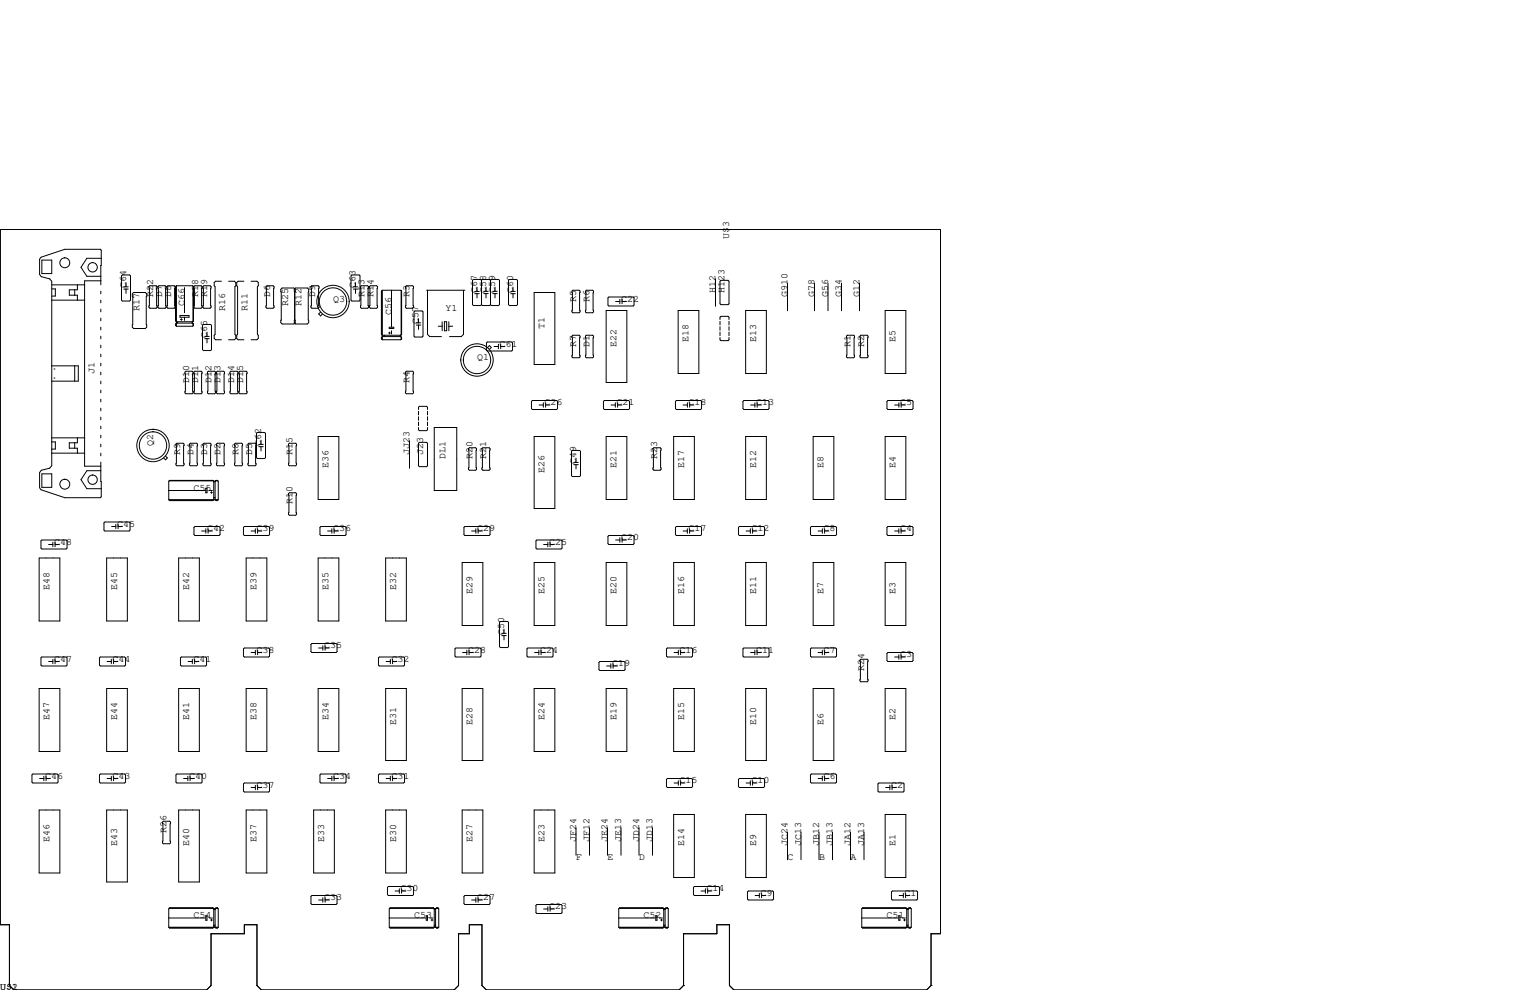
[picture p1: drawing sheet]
<svg xmlns="http://www.w3.org/2000/svg" width="432mm" height="279mm" viewBox="0 0 432 279" stroke-linecap="round" stroke-linejoin="round" font-family="sans-serif">
<g fill="none" stroke="#000" stroke-width=".28">
<path d="M11.8 73.4h2.8v3.8h-2.8zM14 78.7l.6 .7v52l-.6 .7M14.1 78.7l-2.4-.6-.5-.6v-4.3l.4-.6 6.7-2.2h10l.3 .2-.2 9.8M28.4 79.2h-4.5v52.4h4.5M28.6 72.9h-4.1l-1.6 2.5 1.6 2.6h3.9M34.5 77.6h2.1l.2 .3v6.8l-.2 .3h-2.1l-.2-.3v-6.8zM35.6 79.8v1.1M62.5 79.4h-1.7l-.3 .4v.8l.2 .3v13.5l-.2 .2v.9l.3 .4h1.7M64.5 79.4h1.7l.3 .4v.8l-.2 .3v13.5l.2 .2v.9l-.3 .4h-1.7M68.8 79.4h-1.6l-.4 .4v.8l.3 .3v13.5l-.3 .2v.9l.4 .4h1.6M70.9 79.4h1.6l.4 .4v.8l-.3 .3v13.5l.3 .2v.9l-.4 .4h-1.6M99.1 77.9l.2-.3h2l.3 .3v6.8l-.3 .3h-2l-.2-.3z"/>
<path d="M100.3 79.8v1.1M135.9 79.1l-.3-.2h-2l-.2 .2v6.9l.2 .2h2l.3-.2M135.9 79.1l.2-.2h2.1l.2 .2M135.9 79.1v6.9M138.4 79.1l.3-.2h2l.3 .2v6.9l-.3 .2h-2l-.3-.2M138.4 79.1v6.9M143.5 79.1l.3-.2h2l.3 .2v6.9l-.3 .2h-2l-.3-.2zM201.9 78.7v7.7M203.2 79.4l.3-.3h2l.2 .3v6.3l-.2 .3h-2l-.3-.3zM222.3 79.9v7.8M229.9 79.9v7.8M233.7 79.9v7.8"/>
<path d="M237.5 79.9v7.8M242.6 79.9v7.8M14.6 81.5h1v2.1h-1M14.6 80.4h9.3M14.6 84.7h9.3M21.1 81.8v1.5M21.8 80.4v1.4h-2.2v1.5h2.2v1.4M28.4 82.2v.7M28.4 84.7v.8M28.4 87.2v.8M28.4 89.8v.8M28.4 92.3v.8"/>
<path d="M28.4 94.9v.7M28.4 97.4v.8M28.4 99.9v.8M34.9 81.6h1.3M34.9 80.9h1.3M35.6 81.6v1.2M37.3 82.9l.4-.4h3.3l.4 .4v9.4l-.4 .4h-3.3l-.4-.4zM42.3 80.6h1.8l.2 .3v5.8l-.2 .3h-1.8l-.3-.3v-5.8zM44.8 80.6h1.8l.3 .3v5.8l-.3 .3h-1.8l-.2-.3v-5.8zM47.4 80.6h1.7l.3 .3v5.8l-.3 .3h-1.7l-.3-.3v-5.8zM49.7 80.9v9.7M49.7 91.4v.4"/>
<path d="M49.8 80.6v11.5M49.8 80.6h4.6l.2 .3v9.7M49.8 80.6l-.3 .3v9.7l.3 .2h4.6M49.9 90.9v.2M50 90.8v.4M50.8 89h2.5v.5h-2.5zM50.9 90.2h.5M51.2 89.9v.5M52.1 81.2v7.1M52.1 89.5v.9M54.2 90.8v.4M54.3 90.8v.4"/>
<path d="M54.4 91.2h-4.6l-.3 .2v.4l.3 .3M54.4 91.2l.2 .2v.4M54.5 80.8v9.9M54.5 91.3v.6M54.6 80.9v9.7M54.6 91.4v.4M54.6 91.8l-.2 .3h-4.6M54.6 90.6l-.2 .2M55 80.6h1.8l.2 .3v5.8l-.2 .3h-1.8l-.3-.3v-5.8zM57.2 91.8l.2-.2h2l.3 .2v6.9l-.3 .2h-2l-.2-.2zM57.5 80.6h1.8l.3 .3v5.8l-.3 .3h-1.8l-.2-.3v-5.8zM57.8 94.9h1.3"/>
<path d="M57.8 95.6h1.3M58.4 93.7v1.2M58.4 95.6v1.2M75.3 80.6h1.8l.2 .3v5.8l-.2 .3h-1.8l-.2-.3v-5.8zM83.2 82.4l.1-.7-.4-.4h-3.3l-.4 .4v9.4l.4 .3h3.3l.4-.3-.1-.8M83.2 82.4l-.1-.7 .3-.4h3.3l.4 .4v9.4l-.4 .3h-3.3l-.3-.3 .1-.8M83.2 82.4v7.9M88 80.6h1.8l.2 .3v5.8l-.2 .3h-1.8l-.2-.3v-5.8zM90.5 88.1l-.6 .5 .6 .6 .5-.6M99.7 81.6h1.3M99.7 80.9h1.3M100.3 81.6v1.2"/>
<path d="M102 80.6h1.8l.2 .3v5.8l-.2 .3h-1.8l-.3-.3v-5.8zM104.5 80.6h1.8l.3 .3v5.8l-.3 .3h-1.8l-.2-.3v-5.8zM107.8 82.2v12.2M107.8 95.2v.4M107.9 81.9l-.3 .3v12.2l.3 .2h5.2M107.9 81.9v14M107.9 81.9h5.2l.2 .3v12.2M108 94.7v.2M108.5 94.6v.4M109.7 94h.5M109.9 92.4h1.2v.3h-1.2zM109.9 93.7v.5"/>
<path d="M110.5 81.9v10.3M110.5 93.3v.9M113 94.6v.4M113.1 95h-5.2l-.3 .2v.4l.3 .3M113.1 95l.2 .2v.4M113.1 94.6v.4M113.2 82v12.5M113.2 95.1v.7M113.3 82.2v12.2M113.3 95.2v.4M113.3 95.6l-.2 .3h-5.2M113.3 94.4l-.2 .2"/>
<path d="M114.7 80.6h1.8l.2 .3v5.8l-.2 .3h-1.8l-.3-.3v-5.8zM116.8 88l.3-.2h2l.3 .2v6.9l-.3 .2h-2l-.3-.2zM117.5 91.7h1.2M117.5 91.1h1.2M118.1 89.9v1.2M118.1 91.7v1.3M120.4 81.9h10.8M120.7 81.9v12.5l.6 .6h3.3M123.7 92.1h1.1M124.8 90.8v2.5M125.4 90.8h.7v2.5h-.7zM126.7 90.8v2.5"/>
<path d="M126.7 92.1h1.1M130.8 81.9v12.5l-.6 .6h-3.3M134 82.2h1.3M134 82.9h1.3M134.6 81v1.2M134.6 82.9v1.2M135.9 86l.2 .2h2.1l.2-.2M136.5 82.9h1.3M136.5 82.2h1.3M137.2 81v1.2M137.2 82.9v1.2M137.5 96.5h6.9l.3 .3v2l-.3 .3h-6.9l-.2-.3v-2z"/>
<path d="M137.6 98.1l.5-.6 .6 .6-.6 .5M139.1 82.9h1.2M139.1 82.2h1.2M139.4 97.8h1.3M139.7 81v1.2M139.7 82.9v1.2M140.7 97.2v1.2M141.3 97.8h1.2M141.3 97.2v1.2M144.1 82.2h1.3M144.1 82.9h1.3M144.8 81v1.2"/>
<path d="M144.8 82.9v1.2M150.7 82.5h5.9v20.4h-5.9zM161.7 94.6h1.7l.3 .3v5.8l-.3 .3h-1.7l-.3-.3v-5.8zM161.7 81.9h1.7l.3 .3v5.8l-.3 .3h-1.7l-.3-.3v-5.8zM165.5 94.6h1.8l.2 .3v5.8l-.2 .3h-1.8l-.3-.3v-5.8zM165.5 81.9h1.8l.2 .3v5.8l-.2 .3h-1.8l-.3-.3v-5.8zM171.1 87.6h5.8v20.3h-5.8zM171.8 83.8h6.9l.2 .3v2l-.2 .3h-6.9l-.2-.3v-2zM173.7 85.1h1.2M174.9 84.5v1.2M175.6 84.5v1.2M175.6 85.1h1.2"/>
<path d="M191.4 87.6h5.8v17.8h-5.8zM203.2 90.2v-.7l.3-.2h2l.2 .2v.7M203.2 95.2v.7l.3 .2h2l.2-.2v-.7M203.2 90.7v1M203.2 92.2v1M203.2 93.7v1M205.7 90.7v1M205.7 92.2v1M205.7 93.7v1M210.4 87.6h5.9v17.8h-5.9zM239.1 94.6h1.8l.3 .3v5.8l-.3 .3h-1.8l-.2-.3v-5.8zM243 94.6h1.7l.3 .3v5.8l-.3 .3h-1.7l-.3-.3v-5.8z"/>
<path d="M249.8 87.6h5.9v17.8h-5.9zM14.6 103.3h7.5v4.3h-7.5M15.2 104.1h.3M15.2 106.7h.3M21.1 103.3v4.3M28.4 102.5v.8M28.4 105v.8M28.4 107.6v.7M28.4 110.1v.8M28.4 112.6v.8M28.4 115.2v.8M28.4 117.7v.8"/>
<path d="M52.5 104.8h1.7l.3 .2v5.9l-.3 .2h-1.7l-.3-.2v-5.9zM55 104.8h1.8l.2 .2v5.9l-.2 .2h-1.8l-.3-.2v-5.9zM58.8 104.8h1.8l.2 .2v5.9l-.2 .2h-1.8l-.3-.2v-5.9zM61.3 104.8h1.8l.3 .2v5.9l-.3 .2h-1.8l-.2-.2v-5.9zM65.2 104.8h1.7l.3 .2v5.9l-.3 .2h-1.7l-.3-.2v-5.9zM67.7 104.8h1.8l.2 .2v5.9l-.2 .2h-1.8l-.3-.2v-5.9zM114.7 104.8h1.8l.2 .2v5.9l-.2 .2h-1.8l-.3-.2v-5.9zM118.1 115.6v-.7l.3-.2h2l.3 .2v.7M118.1 116.1v1M118.1 117.6v1M118.1 119.1v1M120.7 116.1v1"/>
<path d="M120.7 117.6v1M120.7 119.1v1M150.2 113h6.9l.3 .3v2l-.3 .3h-6.9l-.2-.3v-2zM152.1 114.3h1.2M153.3 113.7v1.2M154 114.3h1.2M154 113.7v1.2M170.6 113h6.8l.3 .3v2l-.3 .3h-6.8l-.3-.3v-2zM172.5 114.3h1.2M173.7 113.7v1.2M174.3 114.3h1.2M174.3 113.7v1.2"/>
<path d="M190.9 113h6.8l.3 .3v2l-.3 .3h-6.8l-.3-.3v-2zM192.8 114.3h1.2M194 113.7v1.2M194.6 114.3h1.2M194.6 113.7v1.2M209.9 113h6.9l.2 .3v2l-.2 .3h-6.9l-.2-.3v-2zM211.8 114.3h1.3M213.1 113.7v1.2M213.7 114.3h1.2M213.7 113.7v1.2M250.6 113h6.8l.3 .3v2l-.3 .3h-6.8l-.3-.3v-2zM252.5 114.3h1.2"/>
<path d="M253.7 113.7v1.2M254.3 114.3h1.2M254.3 113.7v1.2M11.8 133.7h2.8v3.8h-2.8zM14.6 124.7h1v2h-1M14.6 127.9h9.3M14.6 123.6h9.3M21.1 125v1.5M21.8 123.6v1.4h-2.2v1.5h2.2v1.4M28.4 130.4l.2 9.8-.3 .3h-10l-6.7-2.3-.4-.5v-4.4l.5-.6 2.4-.6M28.4 120.3v.7M28.4 122.8v.8"/>
<path d="M28.4 125.3v.8M28.4 127.9v.8M28.4 132.8h-3.9l-1.6 2.6 1.6 2.5h4.1M46.7 128.7l.5 .5-.5 .6-.5-.6M47.6 138.4h10.3M47.8 135.7h12.4M49.9 125.1h1.8l.2 .2v5.9l-.2 .2h-1.8l-.2-.2v-5.9zM53.7 125.1h1.8l.3 .2v5.9l-.3 .2h-1.8l-.2-.2v-5.9zM57.5 125.1h1.8l.3 .2v5.9l-.3 .2h-1.8l-.2-.2v-5.9zM58.1 137.8h.3v1.3h-.3zM59.1 138.4h.8M59.4 139h.5"/>
<path d="M59.7 138.7v.6M60.1 135.6h-12.2l-.3 .2v5.2M60.1 135.6l.2 .2M60.1 135.6h-12.2M60.3 135.8v5.2l-.2 .3h-12.2l-.3-.3M60.3 135.8h.4M60.3 136h.4M60.3 135.9h.4M60.7 135.8v5.2l.3 .3h.3l.3-.3M60.8 135.7l-.1 .1M60.8 135.7h.7M61.3 135.6l.3 .2v5.2"/>
<path d="M61.3 135.6l-.5 .1M61.3 135.6h-.3M61.3 125.1h1.8l.3 .2v5.9l-.3 .2h-1.8l-.2-.2v-5.9zM66.4 125.1h1.8l.3 .2v5.9l-.3 .2h-1.8l-.2-.2v-5.9zM70.2 125.1h1.8l.3 .2v5.9l-.3 .2h-1.8l-.2-.2v-5.9zM72.4 122.3l.2-.3h2.1l.2 .3v6.9l-.2 .2h-2.1l-.2-.2zM73 125.4h1.3M73 126.1h1.3M73.7 124.2v1.2M73.7 126.1v1.2M81.7 139.1h1.7l.3 .2v5.9l-.3 .2h-1.7l-.3-.2v-5.9zM81.7 125.1h1.7l.3 .2v5.9l-.3 .2h-1.7l-.3-.2v-5.9z"/>
<path d="M89.8 123.2h5.8v17.8h-5.8zM115.6 124.4v7.8M118.1 120.6v.7l.3 .2h2l.3-.2v-.7M118.4 124.8h2l.3 .3v6.3l-.3 .3h-2l-.3-.3v-6.3zM122.6 120.6h6.3v17.8h-6.3zM132.5 126.4h1.7l.3 .2v5.9l-.3 .2h-1.7l-.3-.2v-5.9zM136.3 126.4h1.7l.3 .2v5.9l-.3 .2h-1.7l-.3-.2v-5.9zM150.7 123.2h5.9v20.3h-5.9zM161.3 127.4l.2-.3h2.1l.2 .3v6.8l-.2 .3h-2.1l-.2-.3zM161.9 130.5h1.3M161.9 131.1h1.3M162.6 129.3v1.2"/>
<path d="M162.6 131.1v1.2M171.1 123.2h5.8v17.8h-5.8zM184.5 126.4h1.8l.3 .2v5.9l-.3 .2h-1.8l-.2-.2v-5.9zM190.1 123.2h5.9v17.8h-5.9zM210.4 123.2h5.9v17.8h-5.9zM229.5 123.2h5.8v17.8h-5.8zM249.8 123.2h5.9v17.8h-5.9zM11 157.5h5.9v17.8h-5.9zM11.8 152.4h6.9l.2 .3v2l-.2 .2h-6.9l-.2-.2v-2zM13.7 153.7h1.2M14.9 153v1.3M15.5 153.7h1.3"/>
<path d="M15.5 153v1.3M29.6 147.3h6.8l.3 .3v2l-.3 .3h-6.8l-.3-.3v-2zM30.1 157.5h5.8v17.8h-5.8zM31.5 148.6h1.2M32.7 148v1.2M33.3 148.6h1.2M33.3 148v1.2M47.6 141h14M47.9 141.2h12.2M50.4 157.5h5.9v17.8h-5.9zM54.7 148.8l.3-.2h6.8l.3 .2v2.1l-.3 .2h-6.8l-.3-.2zM56.9 149.9h1.2"/>
<path d="M58.1 149.2v1.3M58.7 149.9h1.2M58.7 149.2v1.3M60.3 140.5h.4M60.5 140.9h.1M61 141.2h.3M68.7 148.8l.3-.2h6.8l.3 .2v2.1l-.3 .2h-6.8l-.3-.2zM69.5 157.5h5.8v17.8h-5.8zM70.9 149.9h1.2M72.1 149.2v1.3M72.7 149.9h1.2M72.7 149.2v1.3"/>
<path d="M89.8 157.5h5.8v17.8h-5.8zM90.6 148.6h6.8l.3 .2v2.1l-.3 .2h-6.8l-.3-.2v-2.1zM92.5 149.9h1.1M93.6 149.2v1.3M94.3 149.9h1.2M94.3 149.2v1.3M108.8 157.5h5.9v17.8h-5.9zM130.4 158.7h5.9v17.8h-5.9zM131.2 148.6h6.8l.3 .2v2.1l-.3 .2h-6.8l-.3-.2v-2.1zM133.1 149.9h1.2M134.3 149.2v1.3M134.9 149.9h1.2"/>
<path d="M134.9 149.2v1.3M150.7 158.7h5.9v17.8h-5.9zM151.5 152.4h6.9l.2 .3v2l-.2 .2h-6.9l-.2-.2v-2zM153.4 153.7h1.2M154.6 153v1.3M155.2 153.7h1.3M155.2 153v1.3M171.1 158.7h5.8v17.8h-5.8zM171.8 151.1h6.9l.2 .3v2l-.2 .3h-6.9l-.2-.3v-2zM173.7 152.4h1.2M174.9 151.8v1.2M175.6 151.8v1.2"/>
<path d="M175.6 152.4h1.2M190.1 158.7h5.9v17.8h-5.9zM190.9 148.6h6.8l.3 .2v2.1l-.3 .2h-6.8l-.3-.2v-2.1zM192.8 149.9h1.2M194 149.2v1.3M194.6 149.9h1.2M194.6 149.2v1.3M208.7 148.6h6.8l.3 .2v2.1l-.3 .2h-6.8l-.3-.2v-2.1zM210.4 158.7h5.9v17.8h-5.9zM210.6 149.9h1.2M211.8 149.2v1.3M212.4 149.9h1.2"/>
<path d="M212.4 149.2v1.3M229 148.6h6.8l.3 .2v2.1l-.3 .2h-6.8l-.3-.2v-2.1zM229.5 158.7h5.8v17.8h-5.8zM230.9 149.9h1.2M232.1 149.2v1.3M232.7 149.9h1.2M232.7 149.2v1.3M249.8 158.7h5.9v17.8h-5.9zM250.6 148.6h6.8l.3 .2v2.1l-.3 .2h-6.8l-.3-.2v-2.1zM252.5 149.9h1.2M253.7 149.2v1.3M254.3 149.2v1.3"/>
<path d="M254.3 149.9h1.2M141.2 175.4h2.1l.2 .2v6.9l-.2 .3h-2.1l-.2-.3v-6.9zM141.6 179.4h1.3M141.6 178.7h1.3M142.2 177.5v1.2M142.2 179.4v1.2M11 194.3h5.9v17.8h-5.9zM11.8 185.4h6.9l.2 .3v2l-.2 .3h-6.9l-.2-.3v-2zM13.7 186.7h1.2M14.9 186.1v1.2M15.5 186.7h1.3M15.5 186.1v1.2"/>
<path d="M28.3 185.4h6.9l.2 .3v2l-.2 .3h-6.9l-.2-.3v-2zM30.1 194.3h5.8v17.8h-5.8zM30.2 186.7h1.2M31.4 186.1v1.2M32.1 186.7h1.2M32.1 186.1v1.2M50.4 194.3h5.9v17.8h-5.9zM50.9 185.7l.3-.3h6.8l.3 .3v2l-.3 .3h-6.8l-.3-.3zM53.1 186.7h1.2M54.3 186.1v1.2M54.9 186.7h1.2M54.9 186.1v1.2"/>
<path d="M68.7 183.1l.3-.2h6.8l.3 .2v2.1l-.3 .2h-6.8l-.3-.2zM69.5 194.3h5.8v17.8h-5.8zM70.9 184.1h1.2M72.1 183.5v1.3M72.7 184.1h1.2M72.7 183.5v1.3M87.8 181.9l.2-.3h6.9l.2 .3v2l-.2 .2h-6.9l-.2-.2zM89.8 194.3h5.8v17.8h-5.8zM89.9 182.9h1.2M91.1 182.2v1.3M91.7 182.9h1.3M91.7 182.2v1.3"/>
<path d="M107.1 185.4h6.8l.3 .3v2l-.3 .3h-6.8l-.3-.3v-2zM108.8 194.3h5.9v20.3h-5.9zM109 186.7h1.2M110.2 186.1v1.2M110.8 186.7h1.2M110.8 186.1v1.2M128.4 183.1l.3-.2h6.8l.3 .2v2.1l-.3 .2h-6.8l-.3-.2zM130.4 194.3h5.9v20.3h-5.9zM130.6 184.1h1.1M131.7 183.5v1.3M132.4 184.1h1.2M132.4 183.5v1.3"/>
<path d="M149 182.9h6.8l.3 .2v2.1l-.3 .2h-6.8l-.3-.2v-2.1zM150.7 194.3h5.9v17.8h-5.9zM150.9 184.1h1.2M152.1 183.5v1.3M152.7 184.1h1.2M152.7 183.5v1.3M169.3 186.7h6.8l.3 .2v2.1l-.3 .2h-6.8l-.3-.2v-2.1zM171.1 194.3h5.8v17.8h-5.8zM171.2 188h1.2M172.4 187.3v1.3M173 187.3v1.3M173 188h1.2"/>
<path d="M188.3 182.9h6.9l.3 .2v2.1l-.3 .2h-6.9l-.2-.2v-2.1zM190.1 194.3h5.9v17.8h-5.9zM190.2 184.1h1.2M191.4 183.5v1.3M192.1 184.1h1.2M192.1 183.5v1.3M209.9 182.9h6.9l.2 .2v2.1l-.2 .2h-6.9l-.2-.2v-2.1zM210.4 194.3h5.9v20.3h-5.9zM211.8 184.1h1.2M213 183.5v1.3M213.7 184.1h1.2M213.7 183.5v1.3"/>
<path d="M229 182.9h6.8l.3 .2v2.1l-.3 .2h-6.8l-.3-.2v-2.1zM229.5 194.3h5.8v20.3h-5.8zM230.9 184.1h1.2M232.1 183.5v1.3M232.7 184.1h1.2M232.7 183.5v1.3M243 186.1h1.7l.3 .2v5.9l-.3 .2h-1.7l-.3-.2v-5.9zM249.8 194.3h5.9v17.8h-5.9zM250.6 184.1h6.8l.3 .3v2l-.3 .3h-6.8l-.3-.3v-2zM252.5 185.4h1.2M253.7 184.8v1.3M254.3 184.8v1.3"/>
<path d="M254.3 185.4h1.2M9.3 218.4h6.8l.3 .3v2l-.3 .3h-6.8l-.3-.3v-2zM11.2 219.7h1.2M12.4 219.1v1.2M13 219.7h1.2M13 219.1v1.2M28.3 218.4h6.9l.2 .3v2l-.2 .3h-6.9l-.2-.3v-2zM30.2 219.7h1.2M31.4 219.1v1.2M32.1 219.7h1.2M32.1 219.1v1.2M49.7 218.7l.2-.3h6.9l.2 .3v2l-.2 .3h-6.9l-.2-.3z"/>
<path d="M51.8 219.7h1.2M53 219.1v1.2M53.6 219.7h1.3M53.6 219.1v1.2M90.3 218.7l.3-.3h6.8l.3 .3v2l-.3 .3h-6.8l-.3-.3zM92.5 219.7h1.1M93.6 219.1v1.2M94.3 219.7h1.2M94.3 219.1v1.2M106.8 218.7l.3-.3h6.8l.3 .3v2l-.3 .3h-6.8l-.3-.3zM109 219.7h1.2M110.2 219.1v1.2"/>
<path d="M110.8 219.7h1.2M110.8 219.1v1.2M188.3 219.7h6.9l.3 .3v2l-.3 .2h-6.9l-.2-.2v-2zM208.7 219.7h6.8l.3 .3v2l-.3 .2h-6.8l-.3-.2v-2zM229 218.4h6.8l.3 .3v2l-.3 .3h-6.8l-.3-.3v-2zM230.9 219.7h1.2M232.1 219.1v1.2M232.7 219.1v1.2M232.7 219.7h1.2M11 228.6h5.9v17.8h-5.9zM30.1 228.6h5.8v20.3h-5.8zM45.8 232l.3-.2h1.8l.2 .2v5.9l-.2 .2h-1.8l-.3-.2z"/>
<path d="M50.4 228.6h5.9v20.3h-5.9zM68.7 221.2l.3-.2h6.8l.3 .2v2.1l-.3 .2h-6.8l-.3-.2zM69.5 228.6h5.8v17.8h-5.8zM70.9 222.2h1.2M72.1 221.6v1.3M72.7 222.2h1.2M72.7 221.6v1.3M88.5 228.6h5.9v17.8h-5.9zM108.8 228.6h5.9v17.8h-5.9zM130.4 228.6h5.9v17.8h-5.9zM150.7 228.6h5.9v17.8h-5.9zM162.6 233.6v7.8"/>
<path d="M166.4 233.6v7.8M171.5 233.6v7.8M175.3 233.6v7.8M180.3 233.6v7.8M184.2 233.6v7.8M190.1 229.9h5.9v17.7h-5.9zM190.2 221h1.2M191.4 220.3v1.3M192.1 221h1.2M192.1 220.3v1.3M210.4 229.9h5.9v17.7h-5.9zM210.6 221h1.2"/>
<path d="M211.8 220.3v1.3M212.4 221h1.2M212.4 220.3v1.3M222.3 234.9v7.7M226.1 234.9v7.7M231.1 234.9v7.7M235 234.9v7.7M240 234.9v7.7M243.8 234.9v7.7M248 221h6.9l.2 .2v2.1l-.2 .2h-6.9l-.2-.2v-2.1zM249.8 229.9h5.9v17.7h-5.9zM249.9 222.2h1.2"/>
<path d="M251.1 221.6v1.3M251.8 221.6v1.3M251.8 222.2h1.2M47.6 259.1h10.3M47.8 256.3h12.4M58.1 258.4h.3v1.3h-.3zM59.1 259.1h.8M59.4 259.7h.5M59.7 259.4v.5M60.1 256.2h-12.2l-.3 .3v5.2M60.1 256.2l-12.2 .1M60.1 256.2l.2 .3"/>
<path d="M60.3 256.5h.4M60.3 256.5v5.2l-.2 .2h-12.2l-.3-.2M60.3 256.6h.4M60.7 256.5v5.2l.3 .2h.3l.3-.2M60.8 256.3h.7M61.3 256.2l.3 .3v5.2M61.3 256.2l-.3 .1M61.3 256.2h-.3l-.3 .3M87.8 253l.2-.3h6.9l.2 .3v2l-.2 .3h-6.9l-.2-.3zM89.9 254h1.2M91.1 253.4v1.2M91.7 254h1.3"/>
<path d="M91.7 253.4v1.2M109.3 250.4l.3-.2h6.9l.2 .2v2.1l-.2 .2h-6.9l-.3-.2zM109.9 259.1h10.3M110 256.3h12.4M111.5 251.5h1.2M112.7 250.8v1.3M113.3 251.5h1.3M113.3 250.8v1.3M120.3 258.4h.4v1.3h-.4zM121.3 259.1h.9M121.7 259.7h.5M121.9 259.4v.5"/>
<path d="M122.3 256.2h-12.2l-.2 .3v5.2M122.3 256.2l-12.2 .1M122.3 256.2l.3 .3M122.6 256.5h.3M122.6 256.5v5.2l-.3 .2h-12.2l-.2-.2M122.6 256.6h.3M122.9 256.5v5.2l.3 .2h.4l.2-.2M123.1 256.3h.6M123.6 256.2h-.4l-.3 .3M123.6 256.2l-.4 .1M123.6 256.2l.2 .3v5.2M130.9 253l.3-.3h6.8l.3 .3v2l-.3 .3h-6.8l-.3-.3z"/>
<path d="M133.1 254h1.2M134.3 253.4v1.2M134.9 254h1.2M134.9 253.4v1.2M151.3 255.5l.2-.2h6.9l.2 .2v2.1l-.2 .2h-6.9l-.2-.2zM153.4 256.5h1.2M154.6 255.9v1.3M155.2 255.9v1.3M155.2 256.5h1.3M174.6 259.1h10.3M174.8 256.3h12.4M185.1 258.4h.3v1.3h-.3z"/>
<path d="M186.1 259.1h.8M186.4 259.7h.5M186.7 259.4v.5M187.1 256.2h-12.2l-.3 .3v5.2M187.1 256.2l-12.2 .1M187.1 256.2l.2 .3M187.3 256.5h.4M187.3 256.5v5.2l-.2 .2h-12.2l-.3-.2M187.3 256.6h.4M187.7 256.5v5.2l.3 .2h.3l.3-.2M187.8 256.3h.7M188.3 256.2h-.3l-.3 .3"/>
<path d="M188.3 256.2l-.3 .1M188.3 256.2l.3 .3v5.2M195.7 250.4l.3-.2h6.8l.3 .2v2.1l-.3 .2h-6.8l-.3-.2zM197.9 251.5h1.2M199.1 250.8v1.3M199.7 251.5h1.2M199.7 250.8v1.3M210.9 251.7l.3-.2h6.9l.2 .2v2l-.2 .3h-6.9l-.3-.3zM213.1 252.7h1.2M214.3 252.1v1.3M214.9 252.7h1.3M214.9 252.1v1.3"/>
<path d="M243.2 259.1h10.3M243.3 256.3h12.5M251.6 251.7l.2-.2h6.9l.3 .2v2l-.3 .3h-6.9l-.2-.3zM253.7 258.4h.3v1.3h-.3zM253.7 252.7h1.2M254.6 259.1h.9M254.9 252.1v1.3M255 259.7h.5M255.3 259.4v.5M255.6 252.1v1.3M255.6 252.7h1.2M255.7 256.2h-12.2l-.3 .3v5.2"/>
<path d="M255.7 256.2l-12.2 .1M255.7 256.2l.2 .3M255.9 256.5h.4M255.9 256.5v5.2l-.2 .2h-12.2l-.3-.2M255.9 256.6h.4M256.3 256.5v5.2l.2 .2h.4l.3-.2M256.4 256.3h.6M256.9 256.2h-.4l-.2 .3M256.9 256.2l-.4 .1M256.9 256.2l.3 .3v5.2M47.6 261.7h14M47.9 261.8h12.2"/>
<path d="M60.3 261.1h.4M60.5 261.6h.1M61 261.8h.3M109.9 261.7h13.9M110.1 261.8h12.2M122.6 261.1h.3M122.7 261.6h.1M123.2 261.8h.4M174.6 261.7h14M174.9 261.8h12.2M187.3 261.1h.4M187.5 261.6h.1"/>
<path d="M188 261.8h.3M192.9 278.1h.1M192.9 278.1l-1.3 1.3h-54.3l-1.3-1.3v-17.1h-3.5v2.5h-3.1v14.6l-1.3 1.3h-54.3l-1.3-1.3v-17.1h-3.5v2.5h-9.4v14.6l-1.3 1.3h-54.4l-1.2-1.3v-17.1h-2.6v-196.2h265.3v198.7h-2.6v14.6M243.2 261.7h14M243.5 261.8h12.2M255.9 261.1h.4M256 261.6h.2M256.5 261.8h.4M262.8 278.1h.1M262.8 278.1l-1.3 1.3h-54.4l-1.2-1.3v-17.1h-3.6v2.5h-9.4v14.6"/>
<circle cx="18.3" cy="74.2" r="1.4"/>
<circle cx="26.1" cy="75.4" r="1.32"/>
<circle cx="94" cy="85.1" r="3.9"/>
<circle cx="94" cy="85.1" r="4.6"/>
<circle cx="134.6" cy="101.6" r="4.6"/>
<circle cx="134.6" cy="101.6" r="3.9"/>
<circle cx="18.3" cy="136.7" r="1.4"/>
<circle cx="26.1" cy="135.4" r="1.32"/>
<circle cx="43.2" cy="125.7" r="3.9"/>
<circle cx="43.2" cy="125.7" r="4.6"/>
</g>
<g font-size="2.8">
<text x="205.7" y="67.3" transform="rotate(-90 205.7 67.3)">U$3</text>
<text x="35.6" y="81.3" transform="rotate(-90 35.6 81.3)">C64</text>
<text x="43.2" y="83.8" transform="rotate(-90 43.2 83.8)">R22</text>
<text x="45.7" y="83.8" transform="rotate(-90 45.7 83.8)">D7</text>
<text x="48.3" y="83.8" transform="rotate(-90 48.3 83.8)">D8</text>
<text x="55.9" y="83.8" transform="rotate(-90 55.9 83.8)">R18</text>
<text x="58.4" y="83.8" transform="rotate(-90 58.4 83.8)">R19</text>
<text x="76.2" y="83.8" transform="rotate(-90 76.2 83.8)">D6</text>
<text x="88.9" y="83.8" transform="rotate(-90 88.9 83.8)">D9</text>
<text x="100.3" y="81.3" transform="rotate(-90 100.3 81.3)">C63</text>
<text x="102.9" y="83.8" transform="rotate(-90 102.9 83.8)">R13</text>
<text x="105.4" y="83.8" transform="rotate(-90 105.4 83.8)">R14</text>
<text x="115.6" y="83.8" transform="rotate(-90 115.6 83.8)">R3</text>
<text x="134.6" y="82.5" transform="rotate(-90 134.6 82.5)">C67</text>
<text x="137.2" y="82.5" transform="rotate(-90 137.2 82.5)">C58</text>
<text x="139.7" y="82.5" transform="rotate(-90 139.7 82.5)">C59</text>
<text x="144.8" y="82.5" transform="rotate(-90 144.8 82.5)">C60</text>
<text x="201.9" y="82.5" transform="rotate(-90 201.9 82.5)">H12</text>
<text x="204.5" y="82.5" transform="rotate(-90 204.5 82.5)">H123</text>
<text x="222.2" y="83.8" transform="rotate(-90 222.2 83.8)">G910</text>
<text x="229.9" y="83.8" transform="rotate(-90 229.9 83.8)">G78</text>
<text x="233.7" y="83.8" transform="rotate(-90 233.7 83.8)">G56</text>
<text x="237.5" y="83.8" transform="rotate(-90 237.5 83.8)">G34</text>
<text x="242.6" y="83.8" transform="rotate(-90 242.6 83.8)">G12</text>
<text x="39.4" y="87.6" transform="rotate(-90 39.4 87.6)">R17</text>
<text x="52.1" y="86.4" transform="rotate(-90 52.1 86.4)">C66</text>
<text x="63.5" y="87.6" transform="rotate(-90 63.5 87.6)">R16</text>
<text x="69.8" y="87.6" transform="rotate(-90 69.8 87.6)">R11</text>
<text x="81.3" y="86.4" transform="rotate(-90 81.3 86.4)">R25</text>
<text x="85.1" y="86.4" transform="rotate(-90 85.1 86.4)">R12</text>
<text x="94" y="85.1">Q3</text>
<text x="110.5" y="88.9" transform="rotate(-90 110.5 88.9)">C56</text>
<text x="125.7" y="87.6">Y1</text>
<text x="162.6" y="85.1" transform="rotate(-90 162.6 85.1)">R5</text>
<text x="166.4" y="85.1" transform="rotate(-90 166.4 85.1)">R6</text>
<text x="175.3" y="85.1">C22</text>
<text x="58.4" y="95.2" transform="rotate(-90 58.4 95.2)">C65</text>
<text x="118.1" y="91.4" transform="rotate(-90 118.1 91.4)">C57</text>
<text x="153.7" y="92.7" transform="rotate(-90 153.7 92.7)">T1</text>
<text x="134.6" y="101.6">Q1</text>
<text x="141" y="97.8">C61</text>
<text x="162.6" y="97.8" transform="rotate(-90 162.6 97.8)">R7</text>
<text x="166.4" y="97.8" transform="rotate(-90 166.4 97.8)">D1</text>
<text x="174" y="97.8" transform="rotate(-90 174 97.8)">E22</text>
<text x="194.3" y="96.5" transform="rotate(-90 194.3 96.5)">E18</text>
<text x="213.4" y="96.5" transform="rotate(-90 213.4 96.5)">E13</text>
<text x="240" y="97.8" transform="rotate(-90 240 97.8)">R1</text>
<text x="243.8" y="97.8" transform="rotate(-90 243.8 97.8)">R2</text>
<text x="252.7" y="96.5" transform="rotate(-90 252.7 96.5)">E5</text>
<text x="26.7" y="105.4" transform="rotate(-90 26.7 105.4)">J1</text>
<text x="53.3" y="107.9" transform="rotate(-90 53.3 107.9)">D10</text>
<text x="55.9" y="107.9" transform="rotate(-90 55.9 107.9)">D11</text>
<text x="59.7" y="107.9" transform="rotate(-90 59.7 107.9)">D12</text>
<text x="62.2" y="107.9" transform="rotate(-90 62.2 107.9)">D13</text>
<text x="66" y="107.9" transform="rotate(-90 66 107.9)">D14</text>
<text x="68.6" y="107.9" transform="rotate(-90 68.6 107.9)">D15</text>
<text x="115.6" y="107.9" transform="rotate(-90 115.6 107.9)">R4</text>
<text x="153.7" y="114.3">C26</text>
<text x="174" y="114.3">C21</text>
<text x="194.3" y="114.3">C18</text>
<text x="213.4" y="114.3">C13</text>
<text x="254" y="114.3">C5</text>
<text x="43.2" y="125.7" transform="rotate(-90 43.2 125.7)">Q2</text>
<text x="73.7" y="125.7" transform="rotate(-90 73.7 125.7)">C62</text>
<text x="50.8" y="128.3" transform="rotate(-90 50.8 128.3)">R9</text>
<text x="54.6" y="128.3" transform="rotate(-90 54.6 128.3)">D4</text>
<text x="58.4" y="128.3" transform="rotate(-90 58.4 128.3)">D3</text>
<text x="62.2" y="128.3" transform="rotate(-90 62.2 128.3)">D2</text>
<text x="67.3" y="128.3" transform="rotate(-90 67.3 128.3)">R8</text>
<text x="71.1" y="128.3" transform="rotate(-90 71.1 128.3)">D5</text>
<text x="82.5" y="128.3" transform="rotate(-90 82.5 128.3)">R15</text>
<text x="115.6" y="128.3" transform="rotate(-90 115.6 128.3)">JJ23</text>
<text x="119.4" y="128.3" transform="rotate(-90 119.4 128.3)">J23</text>
<text x="125.7" y="129.5" transform="rotate(-90 125.7 129.5)">DL1</text>
<text x="133.3" y="129.5" transform="rotate(-90 133.3 129.5)">R20</text>
<text x="137.2" y="129.5" transform="rotate(-90 137.2 129.5)">R21</text>
<text x="162.6" y="130.8" transform="rotate(-90 162.6 130.8)">C49</text>
<text x="185.4" y="129.5" transform="rotate(-90 185.4 129.5)">R23</text>
<text x="92.7" y="132.1" transform="rotate(-90 92.7 132.1)">E36</text>
<text x="153.7" y="133.3" transform="rotate(-90 153.7 133.3)">E26</text>
<text x="174" y="132.1" transform="rotate(-90 174 132.1)">E21</text>
<text x="193" y="132.1" transform="rotate(-90 193 132.1)">E17</text>
<text x="213.4" y="132.1" transform="rotate(-90 213.4 132.1)">E12</text>
<text x="232.4" y="132.1" transform="rotate(-90 232.4 132.1)">E8</text>
<text x="252.7" y="132.1" transform="rotate(-90 252.7 132.1)">E4</text>
<text x="54.6" y="138.4">C55</text>
<text x="82.5" y="142.2" transform="rotate(-90 82.5 142.2)">R10</text>
<text x="33" y="148.6">C45</text>
<text x="58.4" y="149.9">C42</text>
<text x="72.4" y="149.9">C39</text>
<text x="94" y="149.9">C36</text>
<text x="134.6" y="149.9">C29</text>
<text x="194.3" y="149.9">C17</text>
<text x="212.1" y="149.9">C12</text>
<text x="232.4" y="149.9">C8</text>
<text x="254" y="149.9">C4</text>
<text x="15.2" y="153.7">C48</text>
<text x="154.9" y="153.7">C25</text>
<text x="175.3" y="152.4">C20</text>
<text x="14" y="166.4" transform="rotate(-90 14 166.4)">E48</text>
<text x="33" y="166.4" transform="rotate(-90 33 166.4)">E45</text>
<text x="53.3" y="166.4" transform="rotate(-90 53.3 166.4)">E42</text>
<text x="72.4" y="166.4" transform="rotate(-90 72.4 166.4)">E39</text>
<text x="92.7" y="166.4" transform="rotate(-90 92.7 166.4)">E35</text>
<text x="111.8" y="166.4" transform="rotate(-90 111.8 166.4)">E32</text>
<text x="133.3" y="167.6" transform="rotate(-90 133.3 167.6)">E29</text>
<text x="153.7" y="167.6" transform="rotate(-90 153.7 167.6)">E25</text>
<text x="174" y="167.6" transform="rotate(-90 174 167.6)">E20</text>
<text x="193" y="167.6" transform="rotate(-90 193 167.6)">E16</text>
<text x="213.4" y="167.6" transform="rotate(-90 213.4 167.6)">E11</text>
<text x="232.4" y="167.6" transform="rotate(-90 232.4 167.6)">E7</text>
<text x="252.7" y="167.6" transform="rotate(-90 252.7 167.6)">E3</text>
<text x="142.2" y="179.1" transform="rotate(-90 142.2 179.1)">C50</text>
<text x="72.4" y="184.1">C38</text>
<text x="91.4" y="182.9">C35</text>
<text x="132.1" y="184.1">C28</text>
<text x="152.4" y="184.1">C24</text>
<text x="191.8" y="184.1">C16</text>
<text x="213.4" y="184.1">C11</text>
<text x="232.4" y="184.1">C7</text>
<text x="254" y="185.4">C3</text>
<text x="15.2" y="186.7">C47</text>
<text x="31.7" y="186.7">C44</text>
<text x="54.6" y="186.7">C41</text>
<text x="110.5" y="186.7">C32</text>
<text x="172.7" y="188">C19</text>
<text x="243.8" y="189.2" transform="rotate(-90 243.8 189.2)">R24</text>
<text x="14" y="203.2" transform="rotate(-90 14 203.2)">E47</text>
<text x="33" y="203.2" transform="rotate(-90 33 203.2)">E44</text>
<text x="53.3" y="203.2" transform="rotate(-90 53.3 203.2)">E41</text>
<text x="72.4" y="203.2" transform="rotate(-90 72.4 203.2)">E38</text>
<text x="92.7" y="203.2" transform="rotate(-90 92.7 203.2)">E34</text>
<text x="153.7" y="203.2" transform="rotate(-90 153.7 203.2)">E24</text>
<text x="174" y="203.2" transform="rotate(-90 174 203.2)">E19</text>
<text x="193" y="203.2" transform="rotate(-90 193 203.2)">E15</text>
<text x="252.7" y="203.2" transform="rotate(-90 252.7 203.2)">E2</text>
<text x="111.8" y="204.5" transform="rotate(-90 111.8 204.5)">E31</text>
<text x="133.3" y="204.5" transform="rotate(-90 133.3 204.5)">E28</text>
<text x="213.4" y="204.5" transform="rotate(-90 213.4 204.5)">E10</text>
<text x="232.4" y="204.5" transform="rotate(-90 232.4 204.5)">E6</text>
<text x="12.7" y="219.7">C46</text>
<text x="31.7" y="219.7">C43</text>
<text x="53.3" y="219.7">C40</text>
<text x="94" y="219.7">C34</text>
<text x="110.5" y="219.7">C31</text>
<text x="191.8" y="221">C15</text>
<text x="212.1" y="221">C10</text>
<text x="232.4" y="219.7">C6</text>
<text x="72.4" y="222.2">C37</text>
<text x="251.5" y="222.2">C2</text>
<text x="14" y="237.5" transform="rotate(-90 14 237.5)">E46</text>
<text x="33" y="238.8" transform="rotate(-90 33 238.8)">E43</text>
<text x="47" y="234.9" transform="rotate(-90 47 234.9)">R26</text>
<text x="53.3" y="238.8" transform="rotate(-90 53.3 238.8)">E40</text>
<text x="72.4" y="237.5" transform="rotate(-90 72.4 237.5)">E37</text>
<text x="91.4" y="237.5" transform="rotate(-90 91.4 237.5)">E33</text>
<text x="111.8" y="237.5" transform="rotate(-90 111.8 237.5)">E30</text>
<text x="133.3" y="237.5" transform="rotate(-90 133.3 237.5)">E27</text>
<text x="153.7" y="237.5" transform="rotate(-90 153.7 237.5)">E23</text>
<text x="162.6" y="237.5" transform="rotate(-90 162.6 237.5)">JF24</text>
<text x="166.4" y="237.5" transform="rotate(-90 166.4 237.5)">JF12</text>
<text x="171.4" y="237.5" transform="rotate(-90 171.4 237.5)">JE24</text>
<text x="175.3" y="237.5" transform="rotate(-90 175.3 237.5)">JE13</text>
<text x="180.3" y="237.5" transform="rotate(-90 180.3 237.5)">JD24</text>
<text x="184.1" y="237.5" transform="rotate(-90 184.1 237.5)">JD13</text>
<text x="193" y="238.8" transform="rotate(-90 193 238.8)">E14</text>
<text x="213.4" y="238.8" transform="rotate(-90 213.4 238.8)">E9</text>
<text x="222.2" y="238.8" transform="rotate(-90 222.2 238.8)">JC24</text>
<text x="226.1" y="238.8" transform="rotate(-90 226.1 238.8)">JC13</text>
<text x="231.1" y="238.8" transform="rotate(-90 231.1 238.8)">JB12</text>
<text x="234.9" y="238.8" transform="rotate(-90 234.9 238.8)">JB13</text>
<text x="240" y="238.8" transform="rotate(-90 240 238.8)">JA12</text>
<text x="243.8" y="238.8" transform="rotate(-90 243.8 238.8)">JA13</text>
<text x="252.7" y="238.8" transform="rotate(-90 252.7 238.8)">E1</text>
<text x="162.6" y="242.6">F</text>
<text x="171.4" y="242.6">E</text>
<text x="180.3" y="242.6">D</text>
<text x="222.2" y="242.6">C</text>
<text x="231.1" y="242.6">B</text>
<text x="240" y="242.6">A</text>
<text x="113" y="251.5">C30</text>
<text x="199.4" y="251.5">C14</text>
<text x="91.4" y="254">C33</text>
<text x="134.6" y="254">C27</text>
<text x="154.9" y="256.5">C23</text>
<text x="214.6" y="252.7">C9</text>
<text x="255.3" y="252.7">C1</text>
<text x="54.6" y="259.1">C54</text>
<text x="116.8" y="259.1">C53</text>
<text x="181.6" y="259.1">C52</text>
<text x="250.2" y="259.1">C51</text>
<text x="0" y="279.4">U$1</text>
<text x="3.4" y="279.4">2</text>
</g>
</svg>
